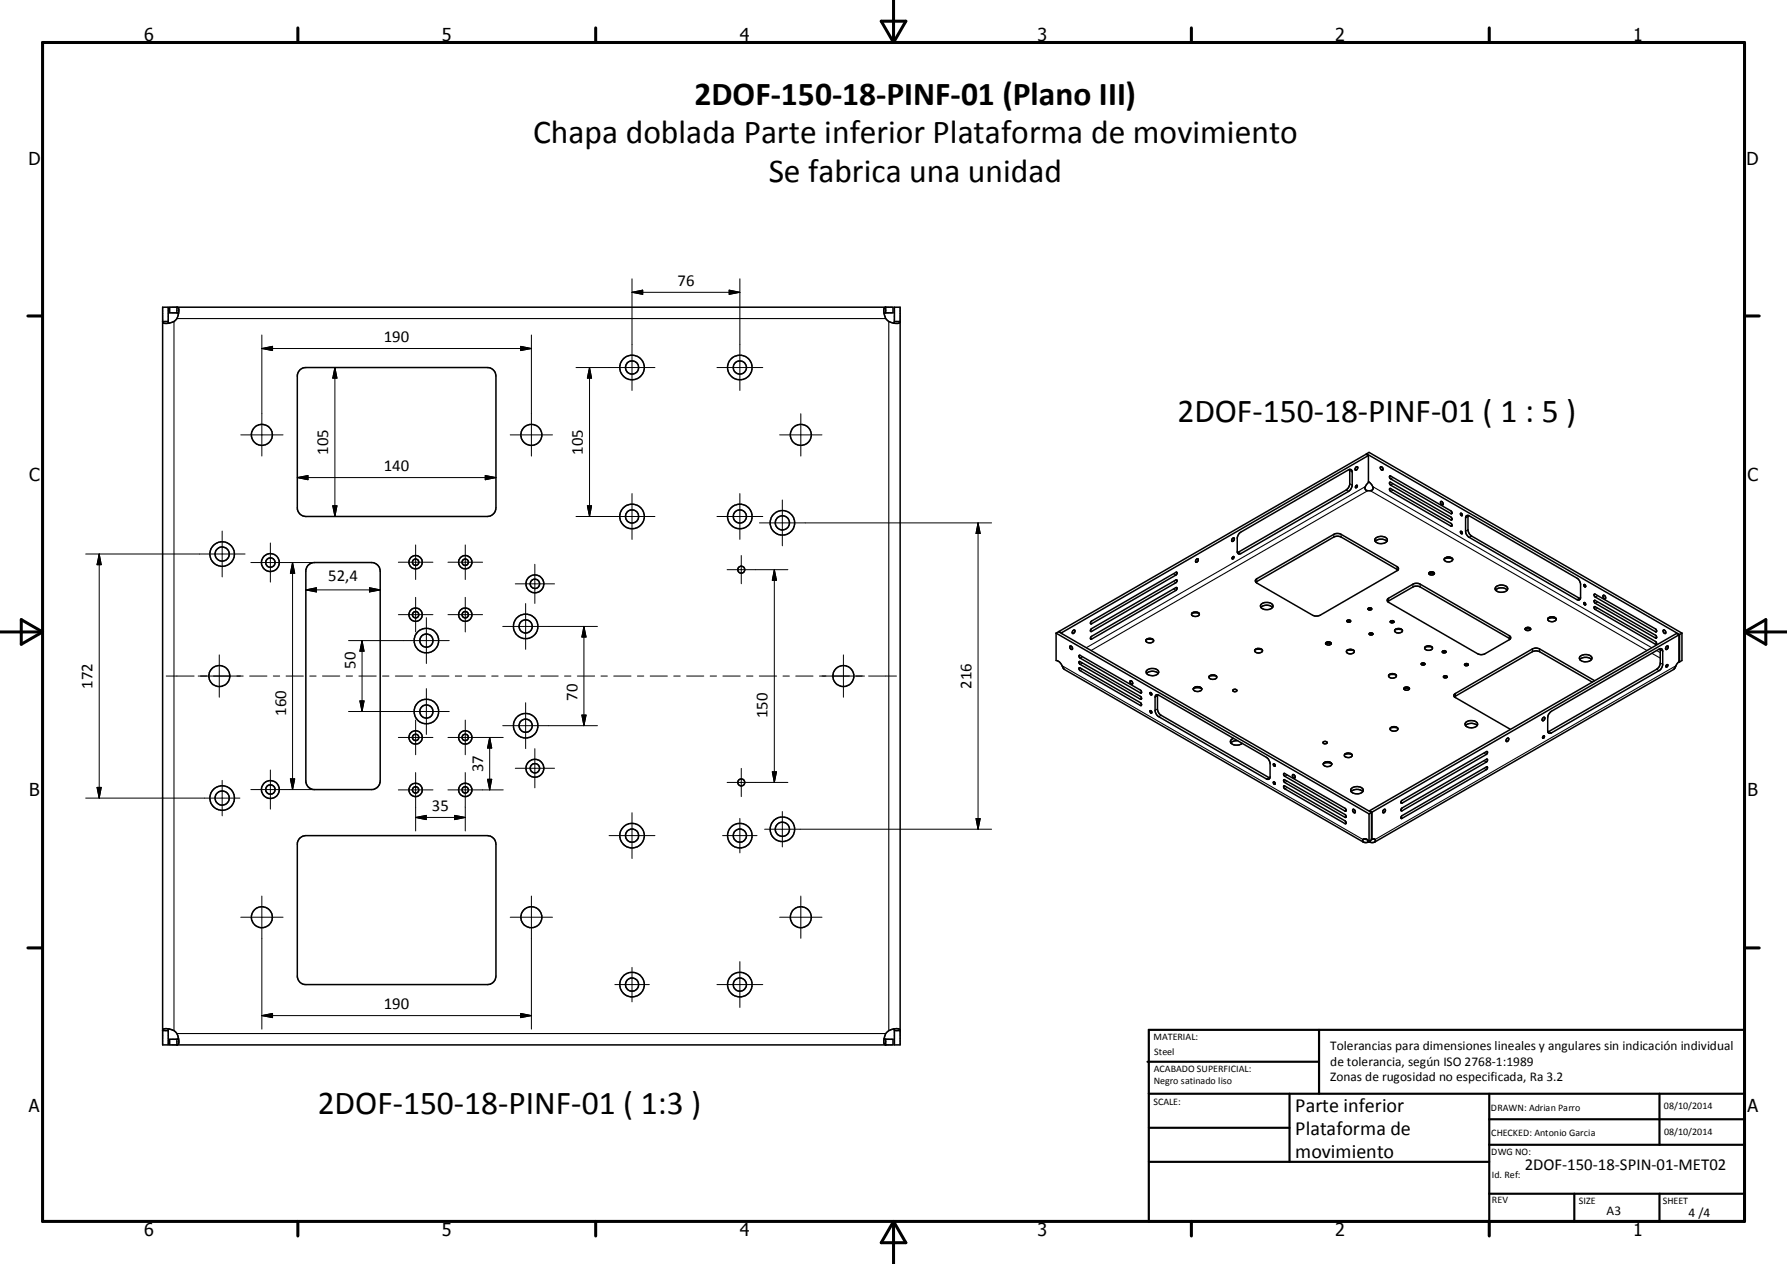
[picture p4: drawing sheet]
<svg xmlns="http://www.w3.org/2000/svg" width="420mm" height="297mm" viewBox="0 0 420 297" stroke-linecap="round" stroke-linejoin="round" font-family="sans-serif">
<g fill="none" stroke="#000" stroke-width=".36">
<path d="M38.2 75.5h1.3M39.7 76l-.2-.3v-3.5h-1.3v173.3h1.3v-3.5l.2-.2M41.6 73.5h-1.7v-1.3h170v1.3h-1.7M41.6 72.2v1.3M41.6 73.5l.4 .2M41.7 72.2h.1a1.25 1.25 0 0 1 .2 1.4 2.65 2.65 0 0 1-3.7 2.1l-.1-.1M208.1 72.2h-.1a2.68 2.68 0 0 0 .4 2.9 2.68 2.68 0 0 0 2.7 .9l.4-.2 .1-.3h-1.4M208.2 73.5l-.4 .2M208.2 72.2v1.3M210.1 76l.1-3.8h1.4v173.3h-1.4l-.1-3.7M70.6 86.8l.6-.3 .7-.1h42.7a2.01 2.01 0 0 1 2 1.9v31.1a2.06 2.06 0 0 1-2 2h-42.7a2.02 2.02 0 0 1-2-2v-31.1l.1-.6zM317.2 110.3l.1 3.6-.4 .7-.5 .5-25.5 14.8"/>
<path d="M318.6 109.8l.3-.1a.43 .43 0 0 1 .2 .5 .43 .43 0 0 1-.5 .3l-.1-.2zM318.7 114.2l.2-.2a.28 .28 0 0 1 .1 .4 .28 .28 0 0 1-.4 .1zM321.2 106.6l73.6 42.5M321.2 106.6l.6-.3 73.5 42.5M321.2 106.6v.2M321.6 107l-72.1 41.7M321.6 107l-.5-.3-72.2 41.7M321.6 107v6.4a1.41 1.41 0 0 0-.6 1.7 1.15 1.15 0 0 0 1.8-.4 2.36 2.36 0 0 0-1.2-1.5M324.5 109.7a.44 .44 0 0 1 .5 .2 .44 .44 0 0 1-.1 .6l-.4-.3zM326.6 114.8h.3l14.1 8.2a.33 .33 0 0 1 .3 .3 .33 .33 0 0 1-.3 .3l-14.1-8.1-.3-.3zM326.6 111.9h.3l14.1 8.1a.32 .32 0 0 1 .3 .4 .32 .32 0 0 1-.3 .3l-14.1-8.2-.3-.3zM326.6 113.4l.3-.1 14.1 8.2a.33 .33 0 0 1 .3 .3 .33 .33 0 0 1-.3 .4l-14.1-8.2-.3-.3z"/>
<path d="M338.6 117.9a.44 .44 0 0 1 .5 .2 .44 .44 0 0 1-.1 .5l-.4-.3zM72.3 132.9l.6-.4 1-.3h13.5a2.04 2.04 0 0 1 2 2v49.3a2.04 2.04 0 0 1-2 2h-13.5a2.03 2.03 0 0 1-2-2v-49.3zM281.2 131.5l.2-.2a.4 .4 0 0 1 .2 .5 .4 .4 0 0 1-.6 .2zM289.7 126.6l.2-.2a.4 .4 0 0 1 .2 .5 .4 .4 0 0 1-.6 .2zM289.7 130.9l.2-.1a.29 .29 0 0 1 .1 .4 .29 .29 0 0 1-.4 0zM291.3 125.3l25.7-14.9 .5-.1 .2 .2 .1 3.7-.3 .7-.5 .6-25.3 14.6-.6 .1-.3-.6v-3.1zM295.1 136.2l18.4-10.6 .7-.2 1 .2 13.2 7.5 .3 .5v.3l-.3 .2-18.1 10.5-.7 .2-1-.2-13.2-7.6-.3-.3zM323.2 127.2a2.04 2.04 0 0 1 2.8 0M323.4 126.4a1.84 1.84 0 0 1 2.7 .4 1.72 1.72 0 0 1-2.7 .6l-.3-.5zM328.6 134l-13.4-7.8-1-.2-.7 .2-18.3 10.6M335.8 134.8a.88 .88 0 0 1 1.3 0M335.9 134.8h1.2"/>
<path d="M335.9 134.6a.73 .73 0 0 1 1.2 .2 .76 .76 0 0 1-1.3-.1zM339.6 131.3l.8-.2 1 .2M339.7 131.1l.6-.2 .9 .2M339.7 131.1l-.3 .4M340.3 130.9l-.6 .2M340.5 130.9l.8 .3M341.3 131.2a.58 .58 0 0 1 0 .6 .58 .58 0 0 1-.7 .2l-.8-.1-.4-.4M341.3 131.2l.2 .3M343.3 124.9a.28 .28 0 0 1 .4 .1 .28 .28 0 0 1-.2 .4zM344.7 121.2h.6l25.6 14.8 .4 .6 .2 .7-.1 3.5-.4 .2-.4-.1-25.5-14.8-.4-.6-.2-.7v-3.1zM345.1 121.1v3.6l.3 .7 .5 .6 25.6 14.7M351.5 138.6a2.01 2.01 0 0 1 2.8 0"/>
<path d="M351.7 137.8a1.88 1.88 0 0 1 2.7 .5 1.58 1.58 0 0 1-2.3 .7 .68 .68 0 0 1-.6-.4 .68 .68 0 0 1 .2-.8zM372.3 137.4a.27 .27 0 0 1 .4 .1 .27 .27 0 0 1-.2 .4zM374.7 139.7l.3-.1 14.1 8.2a.33 .33 0 0 1 .3 .3 .33 .33 0 0 1-.3 .3l-14.1-8.1-.3-.3zM376.8 139.9a.44 .44 0 0 1 .5 .2 .44 .44 0 0 1-.1 .6l-.4-.4zM248.2 148.8l.6-.4 73.6 42.5M248.2 148.8l73.6 42.4M248.2 148.8v6.4a3.7 3.7 0 0 1 1.9 2l70.4 40.7M248.9 148.4l.6 .3M248.9 148.4v.1M249.5 148.7v.1M251.5 151.8a.48 .48 0 0 1 .5 .2 .48 .48 0 0 1 0 .6 .57 .57 0 0 1-.5-.8zM252.2 148.2a.29 .29 0 0 1 .4-.1 .29 .29 0 0 1 0 .4l-.3 .3h-.2z"/>
<path d="M253.6 157h.3l14.1 8.1a.33 .33 0 0 1 .3 .3 .33 .33 0 0 1-.3 .4l-14.1-8.2-.3-.3zM253.6 154h.3l14.1 8.2a.33 .33 0 0 1 .3 .3 .33 .33 0 0 1-.3 .3l-14.2-8.2zM253.6 155.5h.3l14.1 8.1a.33 .33 0 0 1 .3 .4 .33 .33 0 0 1-.3 .3l-14.1-8.2-.3-.3zM256.5 149.6l20-11.5a.37 .37 0 0 1 .2 .3 .37 .37 0 0 1-.3 .3l-20 11.5-.1-.3zM256.5 146l20-11.5a.37 .37 0 0 1 .2 .3 .37 .37 0 0 1-.3 .3l-19.9 11.5-.2-.1zM256.5 147.8l20-11.6a.37 .37 0 0 1 .2 .4 .37 .37 0 0 1-.3 .3l-20 11.5-.1-.3zM269.4 150.3l.5-.1 1.2 .1M269.4 150.3a.61 .61 0 0 0 .1 .6 .61 .61 0 0 0 .7 .2 .65 .65 0 0 0 .9-.8M269.4 150.3a1.28 1.28 0 0 1 1.7 0M269.5 158.2a2.02 2.02 0 0 1 2.7 0M269.5 157.6a1.89 1.89 0 0 1 2.8 .3 1.65 1.65 0 0 1-2.9 0zM280.1 144.1l.9-.1 .8 .1"/>
<path d="M280.2 144.1a1.12 1.12 0 0 1 1.7 .3 1.11 1.11 0 0 1-1.8 0zM284.2 158.9l.9-.1 .8 .1M284.3 158.9a1.12 1.12 0 0 1 1.7 .3 1.02 1.02 0 0 1-1 .4 1.02 1.02 0 0 1-.8-.6zM295 152.7l.5-.1 1.2 .1M295 152.7a.77 .77 0 0 0 .4 .7 .77 .77 0 0 0 .8 0l.5-.3v-.4M295 152.7a1.26 1.26 0 0 1 1.7 0M296.4 142.7a2.04 2.04 0 0 1 2.7 0M296.5 141.9a1.87 1.87 0 0 1 2.7 .4 1.72 1.72 0 0 1-2.7 .6l-.2-.5zM311.6 151.3a.84 .84 0 0 1 1.3 0M311.6 151.2h1.3M311.7 150.9a.6 .6 0 0 1 .7-.1 .6 .6 0 0 1 .4 .6 .67 .67 0 0 1-.7 .2 .67 .67 0 0 1-.5-.6zM316.5 152.9l.6-.1 1.1 .1"/>
<path d="M316.6 152.9a1.13 1.13 0 0 1 1.7 .2 1.01 1.01 0 0 1-.9 .5 1.01 1.01 0 0 1-.9-.6zM316.7 145.8a.42 .42 0 0 1 .4-.1 .42 .42 0 0 1 .3 .4 .42 .42 0 0 1-.5 .1 .42 .42 0 0 1-.2-.4zM316.7 146l.7 .1h-.7zM321.5 143a.43 .43 0 0 1 .5-.2 .43 .43 0 0 1 .4 .4 .48 .48 0 0 1-.9-.2zM321.6 143.2l.4-.1 .4 .1M321.6 143.2h.7M321.8 148.9a.43 .43 0 0 1 .5-.2 .43 .43 0 0 1 .3 .4 .5 .5 0 0 1-.8-.2zM322 149l.7 .1h-.8zM326.2 141.4l6.1-3.6h1.3l21.4 12.4M326.2 141.4l21.3 12.3h1.3l6.1-3.5M326.2 141.4l-.1-.3 .1-.4 5.9-3.4 .7-.2 .8 .1 21.1 12.2 .4 .4-.2 .4M326.4 158.6l.6-.1 1.1 .1"/>
<path d="M326.6 158.5a.92 .92 0 0 1 1-.3 .92 .92 0 0 1 .6 .8 1.03 1.03 0 0 1-1.8-.3zM326.8 146a.43 .43 0 0 1 .5-.2 .43 .43 0 0 1 .3 .4 .48 .48 0 0 1-.8-.2zM326.8 146.2l.4-.1 .4 .1M326.9 146.2h.7M327.9 148l.8-.1 .9 .1M327.9 148a1.34 1.34 0 0 1 1.7 0M327.9 148a.76 .76 0 0 0 .4 .8 .76 .76 0 0 0 .8-.1l.5-.3v-.4M334.1 156.1l.3 .2 .5-.1M334.1 156.1a.38 .38 0 0 1 .4-.3 .38 .38 0 0 1 .4 .4M334.1 156.1l.2-.1 .6 .1M334.1 156.2h.8M334.9 152.1l.6-.1 1.1 .1"/>
<path d="M335 152.1l-.1 .1a1 1 0 0 0 .8 .7 1 1 0 0 0 1-.6l-.1-.2M335 152.1a1.25 1.25 0 0 1 1.6 0M339 153.3l.4 .1 .4-.1M339 153.3a.38 .38 0 0 1 .4-.4 .38 .38 0 0 1 .4 .4M339 153.3l.4-.2 .4 .2M339.1 153.3h.7M339.3 158.9a.42 .42 0 0 1 .5-.1 .42 .42 0 0 1 .3 .4 .42 .42 0 0 1-.5 .1 .42 .42 0 0 1-.3-.4zM340.1 159.2l-.5-.2-.3 .2h.8M344.3 156.3l.3 .1 .4-.1M344.3 156.3a.38 .38 0 0 1 .4-.4 .38 .38 0 0 1 .3 .4M344.3 156.3l.4-.1 .4 .1M344.3 156.3h.7"/>
<path d="M358.5 147.8a.77 .77 0 0 0 1.3 .1M358.5 147.8a.72 .72 0 0 1 .7-.4 .72 .72 0 0 1 .6 .5M358.5 147.9a.83 .83 0 0 1 1.3 0M358.5 147.8h1.2M363.9 145.3l.9-.1 .9 .1M364.7 145l-.9 .4M364.9 144.9l.6 .2 .3 .4M365.6 145.3a1.28 1.28 0 0 0-1.8 .1M365.7 145.3a1.02 1.02 0 0 1-1.6 .6l-.3-.5M371.3 155a2.05 2.05 0 0 1 2.8 0M371.4 154.3a1.9 1.9 0 0 1 2.8 .3 1.73 1.73 0 0 1-2.7 .5l-.3-.5zM372.3 141.6a.27 .27 0 0 1 .4 .2 .27 .27 0 0 1-.2 .3z"/>
<path d="M374.7 142.6h.3l14.1 8.1a.33 .33 0 0 1 .3 .4 .33 .33 0 0 1-.3 .3l-14.1-8.2zM374.7 141.1h.3l14.1 8.2a.33 .33 0 0 1 .3 .3 .33 .33 0 0 1-.3 .3l-14.1-8.1-.3-.3zM374.8 160l-12.9-7.5-1-.2-.7 .2-18.4 10.7 .1 .6 13.1 7.6M390.2 152.4v3.6l-.6 1.1-25.8 14.9M390.9 148.1a.45 .45 0 0 1 .6 .2 .45 .45 0 0 1-.1 .6l-.4-.3zM391.7 151.9l.2-.1a.44 .44 0 0 1 .2 .5 .44 .44 0 0 1-.5 .3l-.1-.2zM391.8 156.2h.1a.27 .27 0 0 1 .1 .3 .27 .27 0 0 1-.4 .1zM394.6 149.2v6.3l-1.2 1.8-70.3 40.6M394.6 149.2l-.5-.4-72.2 41.7M394.6 155.4l.2 .1M394.6 149.2l-72.1 41.6M394.8 149.1v6.4"/>
<path d="M395.3 148.8v6.4l-.5 .3M395.3 148.8l-.5 .3M265.6 160a.44 .44 0 0 1 .6 .2 .44 .44 0 0 1-.2 .6l-.4-.4zM268.3 165.7l-.1 .1M270.3 162.8a.27 .27 0 0 1 .4 .1 .27 .27 0 0 1-.2 .4zM271.7 163.3l.7 .1 25.3 14.6 .3 .3 .5 .9-.1 3.7-.2 .2-.5-.1-25.5-14.7-.5-.6-.2-.8v-3.1zM272.1 163.3v3.5l.6 1.2 25.8 14.8M280.5 162a1.17 1.17 0 0 1 2 0M280.6 161.7a1.13 1.13 0 0 1 1.8 .3 1.12 1.12 0 0 1-1.9-.2zM280.6 161.7l.9-.1 .9 .1M289.8 162.1a.46 .46 0 0 1 .6-.2 .46 .46 0 0 1 .3 .5 .46 .46 0 0 1-.6 .2 .46 .46 0 0 1-.3-.5zM289.9 173.5a.75 .75 0 0 0-.7 .8 .75 .75 0 0 0 .8 .7 2.16 2.16 0 0 0 2-.3"/>
<path d="M290.9 174l-.8 .1-.8 .5M299.4 179.5a.29 .29 0 0 1 .3 .2 .29 .29 0 0 1-.2 .3l-.2-.3zM311.1 179.5l-.1 .1M311.1 174.3a.46 .46 0 0 1 .5-.1 .46 .46 0 0 1 .3 .5 .45 .45 0 0 1-.6 .1 .45 .45 0 0 1-.2-.5zM311.1 179.4l.9-.2 .9 .2M311.2 179.3l-.1 .2M312.8 179.2a1.53 1.53 0 0 0-1.6 .1M312.9 179.3a.58 .58 0 0 1 0 .6 .58 .58 0 0 1-.7 .2l-.9-.1-.3-.4M312.9 179.3a1.19 1.19 0 0 0-1.9 .3M312.9 179.3l.1 .3M316.1 177.2l.8-.1 .9 .1M316.1 177.2a1.11 1.11 0 0 1 1.7 .3 1.11 1.11 0 0 1-1.8 0z"/>
<path d="M326.8 171.1l.9-.2 .8 .2M326.8 171a1.12 1.12 0 0 1 1.8 .3 1.1 1.1 0 0 1-1.9 0zM330 161.9a.68 .68 0 0 1 .6-.5 .68 .68 0 0 1 .7 .5M330 161.9a.83 .83 0 0 1 1.3 0M330 161.9a.85 .85 0 0 0 1.3 0M330 161.8h1.2M344.5 170.5a2.03 2.03 0 0 1 2.7 0M344.5 169.8a1.9 1.9 0 0 1 2.8 .3 1.71 1.71 0 0 1-2.9 .2zM354.2 173.6l.2-.2a.4 .4 0 0 1 .2 .6 .4 .4 0 0 1-.6 .1zM362.6 168.7a.28 .28 0 0 1 .5-.1 .28 .28 0 0 1 0 .4l-.3 .3h-.3zM362.8 172.9h.1a.27 .27 0 0 1 .1 .4 .27 .27 0 0 1-.4 .1zM364.4 167.3l25.6-14.8 .3-.1 .4 .2 .1 3.5-.2 .8-.4 .6-25.9 14.8-.3-.1-.2-.3v-3.3l.2-.7z"/>
<path d="M374.3 160.3l-12.4-7.2-1-.2-.7 .2-18.3 10.7M70.4 197.1l.8-.6 .7-.2h42.7a2.07 2.07 0 0 1 2 2.1v31a2.02 2.02 0 0 1-2 2h-42.7a1.97 1.97 0 0 1-2-2v-31l.1-.7zM299.3 183.8a.28 .28 0 0 1 .4 .1 .28 .28 0 0 1-.2 .4zM301.7 184.7h.3l14.1 8.2a.33 .33 0 0 1 .3 .3 .33 .33 0 0 1-.3 .3l-14.1-8.1-.3-.4zM301.7 181.8h.3l14.1 8.1a.33 .33 0 0 1 .3 .4 .33 .33 0 0 1-.3 .3l-14.1-8.2-.3-.3zM301.7 183.2h.3l14.1 8.2a.33 .33 0 0 1 .3 .3 .33 .33 0 0 1-.3 .4l-14.1-8.2-.3-.3zM303.9 182a.47 .47 0 0 1 .5 .3 .47 .47 0 0 1-.2 .5 .55 .55 0 0 1-.3-.8zM317.6 186a2.03 2.03 0 0 1 2.7 0M317.6 185.3a1.88 1.88 0 0 1 2.8 .3 1.68 1.68 0 0 1-2.7 .6l-.2-.5zM318 190.2a.44 .44 0 0 1 .5 .2 .44 .44 0 0 1-.1 .6l-.4-.4zM320.4 197.3l-.1 .2 .3 .4h.9M320.7 197.1l-.3 .2"/>
<path d="M320.8 197.1l1 .5M320.8 197.1h-.1M320.8 197.1h.1M320.8 197.1l.1 .1M320.9 197.2l.4 .1M321.5 197.9h.6M321.5 197.4v.5M321.8 191.2v6.4M321.9 190.5l.6 .3M321.9 190.5v.2M322.1 197.5v.4M322.4 190.9v6.4l-.6 .3"/>
<path d="M322.4 190.9l-.6 .3M322.4 197.1h.1M322.5 190.8v6.3M322.8 197.1l-.4 .2M322.9 197.1l.3 .2M322.9 197.1h-.4M323.2 197.3v.4l-.2 .2h-.9M325.2 190.4l.2-.2a.4 .4 0 0 1 .2 .5 .4 .4 0 0 1-.6 .2zM329.5 191.7l20-11.5a.37 .37 0 0 1 .1 .3 .37 .37 0 0 1-.2 .4l-20 11.4-.1-.2zM329.5 188.1l20-11.5a.38 .38 0 0 1 .1 .4 .38 .38 0 0 1-.2 .3l-20 11.4-.1-.2zM329.5 189.9l20-11.5a.37 .37 0 0 1 .1 .4 .37 .37 0 0 1-.2 .3l-20 11.4-.1-.2zM38.2 242.2h1.3"/>
<path d="M38.2 242.1a.76 .76 0 0 1 1-.4 2.67 2.67 0 0 1 2.6 3.8h-.1M41.6 244.2h-1.7v1.3h170v-1.3h-1.7M41.6 244.2v1.3M42 244.1l-.4 .1M207.8 244.1l.4 .1M208.2 244.2v1.3M210.2 242.2h1.4a1.04 1.04 0 0 0-1.5-.4 2.66 2.66 0 0 0-2.1 3.7h.1"/>
<circle cx="148.6" cy="86.3" r="1.55"/>
<circle cx="148.6" cy="86.4" r="2.89"/>
<circle cx="173.9" cy="86.4" r="2.89"/>
<circle cx="173.9" cy="86.3" r="1.55"/>
<circle cx="61.5" cy="102.2" r="2.47"/>
<circle cx="124.9" cy="102.2" r="2.46"/>
<circle cx="188.2" cy="102.2" r="2.47"/>
<circle cx="52.2" cy="130.2" r="2.88"/>
<circle cx="52.2" cy="130.2" r="1.66"/>
<circle cx="63.5" cy="132.2" r="2.1"/>
<circle cx="63.6" cy="132.2" r="1.1"/>
<circle cx="97.7" cy="132.1" r="1.57"/>
<circle cx="97.7" cy="132.1" r=".75"/>
<circle cx="109.3" cy="132.1" r=".75"/>
<circle cx="109.4" cy="132.1" r="1.56"/>
<circle cx="125.7" cy="137.2" r="1.11"/>
<circle cx="125.7" cy="137.2" r="2.1"/>
<circle cx="148.6" cy="121.3" r="1.55"/>
<circle cx="148.6" cy="121.4" r="2.89"/>
<circle cx="173.9" cy="121.4" r="2.89"/>
<circle cx="173.9" cy="121.3" r="1.55"/>
<circle cx="174.2" cy="133.9" r=".82"/>
<circle cx="183.9" cy="122.9" r="1.67"/>
<circle cx="183.9" cy="122.9" r="2.89"/>
<circle cx="343.5" cy="120.8" r=".27"/>
<circle cx="51.6" cy="158.8" r="2.46"/>
<circle cx="97.7" cy="144.4" r=".75"/>
<circle cx="97.7" cy="144.4" r="1.57"/>
<circle cx="100.2" cy="150.5" r="1.55"/>
<circle cx="100.2" cy="150.5" r="2.89"/>
<circle cx="109.4" cy="144.4" r=".74"/>
<circle cx="109.4" cy="144.4" r="1.56"/>
<circle cx="123.6" cy="147.2" r="1.56"/>
<circle cx="123.6" cy="147.2" r="2.88"/>
<circle cx="198.2" cy="158.9" r="2.46"/>
<circle cx="97.7" cy="173.3" r=".75"/>
<circle cx="97.7" cy="173.3" r="1.57"/>
<circle cx="100.2" cy="167.2" r="1.55"/>
<circle cx="100.2" cy="167.2" r="2.89"/>
<circle cx="109.4" cy="173.3" r=".74"/>
<circle cx="109.4" cy="173.3" r="1.56"/>
<circle cx="123.6" cy="170.5" r="1.55"/>
<circle cx="123.6" cy="170.5" r="2.88"/>
<circle cx="270.5" cy="167.2" r=".27"/>
<circle cx="52.2" cy="187.5" r="2.88"/>
<circle cx="52.2" cy="187.5" r="1.67"/>
<circle cx="63.5" cy="185.5" r="2.1"/>
<circle cx="63.5" cy="185.5" r="1.1"/>
<circle cx="97.7" cy="185.6" r=".75"/>
<circle cx="97.7" cy="185.6" r="1.57"/>
<circle cx="109.4" cy="185.6" r=".74"/>
<circle cx="109.4" cy="185.6" r="1.57"/>
<circle cx="125.7" cy="180.5" r="2.1"/>
<circle cx="125.7" cy="180.5" r="1.1"/>
<circle cx="148.6" cy="196.4" r="1.55"/>
<circle cx="148.6" cy="196.4" r="2.88"/>
<circle cx="173.9" cy="196.4" r="2.88"/>
<circle cx="173.9" cy="196.4" r="1.55"/>
<circle cx="174.2" cy="183.8" r=".82"/>
<circle cx="183.9" cy="194.9" r="1.67"/>
<circle cx="183.9" cy="194.8" r="2.89"/>
<circle cx="61.5" cy="215.5" r="2.47"/>
<circle cx="124.9" cy="215.5" r="2.46"/>
<circle cx="188.2" cy="215.5" r="2.47"/>
<circle cx="148.6" cy="231.4" r="1.55"/>
<circle cx="148.6" cy="231.3" r="2.89"/>
<circle cx="173.9" cy="231.3" r="2.89"/>
<circle cx="173.9" cy="231.4" r="1.55"/>
</g>
<g fill="none" stroke="#000" stroke-width=".25">
<path d="M40.9 75.5v166.7M41.6 74.9h166.6M208.9 75.5v166.7M316.4 115.1l.6 .4M317.3 110.6l.5 .3M317.3 113.7l.5 .3M320.9 114.3l-65.6 37.9M321.5 115.3l-65.1 37.6M322.1 115.3l65 37.6M322.6 114.3l65.6 37.9M327.4 115.1l-.5 .4M327.4 113.7l-.5 .3"/>
<path d="M327.4 112.2l-.5 .3M275.8 138.4l.6 .3M275.8 136.6l.6 .3M275.8 134.8l.6 .3M291.1 129.7l.6 .4M295.4 136v.7M313.5 125.6v.6M315.2 125.6v.6M328.4 133.1v.7M332.1 137.3v.6M333.8 137.3v.6M341.3 123.5l-.3 .1"/>
<path d="M341.3 122l-.3 .2M341.3 120.5l-.3 .2M345 124.5l-.5 .3M345 121.4l-.5 .3M345.9 126l-.6 .3M375.5 140l-.5 .3M249.7 156.4l70.7 40.9M254.5 157.3l-.6 .3M254.5 155.8l-.6 .3M254.5 154.3l-.6 .3M256.3 150l.3 .2M256.3 148.2l.3 .2"/>
<path d="M256.3 146.4l.3 .2M326.4 140.6v.6M354.7 149.4v.6M360.2 152.5v.6M361.9 152.5v.6M371.2 140.6l-.6 .3M375.5 141.4l-.5 .4M375.5 142.9l-.5 .3M388.2 153.5l2 1.1M389.4 148.3l-.3 .1M389.4 149.8l-.3 .1M389.4 151.2l-.3 .2"/>
<path d="M389.4 152.9l.8 .4M389.4 157.3l.6 .3M390.2 152.7l.6 .3M390.2 155.8l.6 .3M393.9 156.4l-70.7 40.9M268.3 165.6l-.3 .2M268.3 164.1l-.3 .2M268.3 162.7l-.3 .1M272.1 166.6l-.6 .3M272.1 163.5l-.6 .3M272.9 168.1l-.5 .3M342.1 162.9v.7"/>
<path d="M348.8 178.7l.6 .4M348.8 176.9l.6 .4M364.1 171.9l.6 .3M298.2 182.7l-.5 .3M302.5 182.1l-.5 .3M302.5 183.5l-.5 .4M302.5 185l-.5 .4M316.4 190.4l-.3 .2M316.4 191.9l-.3 .2M316.4 193.4l-.3 .1M322.4 197.1h.1M329.3 192.1l.3 .2"/>
<path d="M329.3 190.3l.3 .2M329.3 188.6l.3 .1M348.8 180.6l.6 .3M41.6 242.9h166.6"/>
</g>
<g fill="none" stroke="#000" stroke-width=".71">
<path d="M10 10h400v277h-400zM70 6.6v3.4M140 6.6v3.4M207.1 5h5.8l-2.9 5zM210 0v10M280 6.6v3.4M350 6.6v3.4M6.6 74.2h3.4M410 74.2h3.5M0 148.5h10M5 145.6l5 2.9-5 2.9zM410 148.5h10.1"/>
<path d="M410 148.5l5.1-2.9v5.8zM6.6 222.7h3.4M410 222.7h3.5M70 287v3.4M140 287v3.4M210 287v10M210 287l2.9 5h-5.8zM280 287v3.4M350 287v3.4"/>
</g>
<g fill="none" stroke="#000" stroke-width=".51">
<path d="M269.7 249.5h40.3M270 242h140v45h-140zM270 257h140M303.1 257v16M310 242v15M350 257v30M390.1 257v12M270 265h33.1M270 273h80M350 269h60M350 263h60M350 280.5h60"/>
<path d="M370 280.5v6.5M390.1 280.5v6.5"/>
</g>
<g fill="none" stroke="#000" stroke-width=".24">
<path d="M61.5 78.7v28.5M124.9 78.7v28.5M148.6 68.7h25.3M148.6 68.7l2.5-.5v1zM148.6 65.5v26.2M171.4 68.2l2.5 .5-2.5 .5zM173.9 65.5v26.2M61.5 81.9h63.4M61.5 81.9l2.6-.5v1zM78.7 86.4l.5 2.5h-1zM78.7 86.4v35M122.4 81.4l2.5 .5-2.5 .5z"/>
<path d="M135.4 86.4h18.5M138.6 86.4v35M138.6 86.4l.4 2.5h-.9zM168.5 86.4h10.8M188.2 97.2v10M56.6 102.2h9.9M69.9 112.2h46.7M69.9 112.2l2.5-.5v1zM78.2 118.9h1l-.5 2.5zM114.1 111.7l2.5 .5-2.5 .5zM119.9 102.2h10M138.1 118.9h.9l-.4 2.5z"/>
<path d="M148.6 116v10.8M173.9 116v10.8M183.3 102.2h9.9M183.9 117.5v10.7M20.1 130.2h37.5M23.3 130.2v57.3M23.3 130.2l.5 2.5h-1zM52.2 124.8v10.8M59 132.2h14.9M63.6 127.6v9.2M68.8 132.2v53.3M68.8 132.2l.5 2.5h-1z"/>
<path d="M71.9 138.6h17.5M71.9 138.6l2.5-.5v1zM86.8 138.1l2.6 .5-2.6 .5zM93.6 132.1h8.2M97.7 128v8.2M105.3 132.1h8.1M109.4 128v8.2M121.1 137.2h9.2M125.7 132.6v9.2M135.4 121.4h18.5M168.5 121.4h10.8M170.9 133.9h14.3"/>
<path d="M174.2 130.5v6.7M178.5 122.9h54.6M182 133.9v50M182 133.9l.5 2.5h-1zM229.9 122.9v71.9M229.9 122.9l.5 2.5h-1zM39.1 158.9h6.5M46.6 158.9h10.6M51.5 153.9v9.9M58.7 158.9h4M64.2 158.9h1.5M67.2 158.9h4.1"/>
<path d="M72.8 158.9h1.5M75.8 158.9h4.1M81.4 158.9h1.5M81.9 150.5h23.7M84.4 158.9h4M85.1 150.5v16.7M85.1 150.5l.5 2.5h-1zM89.9 158.9h1.5M92.9 158.9h4.1M93.6 144.4h8.2M97.7 140.4v8.1M98.5 158.9h1.5"/>
<path d="M100.2 145.1v10.8M101.5 158.9h4M105.3 144.4h8.1M107 158.9h1.5M109.4 140.4v8.1M110 158.9h4.1M115.6 158.9h1.5M118.2 147.2h22.2M118.6 158.9h4M123.6 141.8v10.8M124.1 158.9h1.5M127.1 158.9h4.1"/>
<path d="M132.7 158.9h1.5M135.7 158.9h4.1M137.2 147.2v23.3M137.2 147.2l.6 2.5h-1zM141.3 158.9h1.5M144.3 158.9h4M149.8 158.9h1.5M152.8 158.9h4.1M158.4 158.9h1.5M161.4 158.9h4M166.9 158.9h1.5M169.9 158.9h4.1"/>
<path d="M175.5 158.9h1.5M178.5 158.9h4M184 158.9h1.5M187 158.9h4.1M192.6 158.9h10.6M198.2 153.9v9.9M204.2 158.9h6.5M81.9 167.2h23.7M84.6 164.7h1l-.5 2.5zM93.6 173.3h8.2M97.7 169.2v8.2M100.2 161.8v10.8"/>
<path d="M105.3 173.3h13M109.4 169.2v8.2M115.1 173.3v12.3M115.1 173.3l.5 2.5h-1zM118.2 170.5h22.2M123.6 165.1v10.8M125.7 175.9v9.2M136.8 168h1l-.6 2.5zM20.1 187.5h36.3M22.8 185h1l-.5 2.5zM52.2 183.4v8.3M59 185.5h14.9"/>
<path d="M63.6 180.9v9.2M68.3 183h1l-.5 2.5zM93.6 185.6h8.2M97.7 192.1h11.7M97.7 192.1l2.5-.5v1zM97.7 181.5v13.8M105.3 185.6h13M106.9 191.6l2.5 .5-2.5 .5zM109.4 181.5v13.8M114.6 183.1h1l-.5 2.5zM121.1 180.5h9.2M143.2 196.3h10.7"/>
<path d="M148.6 191v10.7M169.8 196.3h8.1M170.9 183.9h14.3M173.9 192.3v8.1M174.2 180.6v6.6M179.7 194.8h53.4M181.5 181.4h1l-.5 2.5zM183.9 190.7v8.3M229.4 192.4h1l-.5 2.4zM56.6 215.5h9.9M61.5 210.6v31.2M119.9 215.5h10"/>
<path d="M124.9 210.6v31.2M183.3 215.5h9.9M188.2 210.6v9.9M61.5 238.6l2.6-.5v1zM61.5 238.6h63.4M122.4 238.1l2.5 .5-2.5 .5zM144.5 231.4h8.1M148.6 227.3v8.1M168.5 231.4h10.8M173.9 226v10.7"/>
</g>
<g fill="#000" stroke="#000" stroke-width=".24">
<path d="M148.6 68.7l2.5-.5v1zM171.4 68.2l2.5 .5-2.5 .5zM61.5 81.9l2.6-.5v1zM78.7 86.4l.5 2.5h-1zM122.4 81.4l2.5 .5-2.5 .5zM138.6 86.4l.4 2.5h-.9zM69.9 112.2l2.5-.5v1zM78.2 118.9h1l-.5 2.5zM114.1 111.7l2.5 .5-2.5 .5zM138.1 118.9h.9l-.4 2.5zM23.3 130.2l.5 2.5h-1zM68.8 132.2l.5 2.5h-1z"/>
<path d="M71.9 138.6l2.5-.5v1zM86.8 138.1l2.6 .5-2.6 .5zM182 133.9l.5 2.5h-1zM229.9 122.9l.5 2.5h-1zM85.1 150.5l.5 2.5h-1zM137.2 147.2l.6 2.5h-1zM84.6 164.7h1l-.5 2.5zM115.1 173.3l.5 2.5h-1zM136.8 168h1l-.6 2.5zM22.8 185h1l-.5 2.5zM68.3 183h1l-.5 2.5zM97.7 192.1l2.5-.5v1z"/>
<path d="M106.9 191.6l2.5 .5-2.5 .5zM114.6 183.1h1l-.5 2.5zM181.5 181.4h1l-.5 2.5zM229.4 192.4h1l-.5 2.4zM61.5 238.6l2.6-.5v1zM122.4 238.1l2.5 .5-2.5 .5z"/>
</g>
<g font-size="7.9">
<text x="163.2" y="24.7">2DOF-150-18-PINF-01 (Plano III)</text>
<text x="125.3" y="33.7">Chapa doblada Parte inferior Plataforma de movimiento</text>
<text x="180.7" y="42.8">Se fabrica una unidad</text>
<text x="276.8" y="99.2">2DOF-150-18-PINF-01 ( 1 : 5 )</text>
<text x="74.7" y="261.9">2DOF-150-18-PINF-01 ( 1:3 )</text>
</g>
<g font-size="4.7">
<text x="304.5" y="261.2">Parte inferior</text>
<text x="304.5" y="266.6">Plataforma de</text>
<text x="304.5" y="272">movimiento</text>
</g>
<g font-size="4.2">
<text x="33.9" y="9.6">6</text>
<text x="103.9" y="9.6">5</text>
<text x="173.9" y="9.6">4</text>
<text x="243.8" y="9.6">3</text>
<text x="313.9" y="9.6">2</text>
<text x="383.9" y="9.6">1</text>
<text x="6.7" y="38.7">D</text>
<text x="410.5" y="38.7">D</text>
<text x="6.9" y="112.9">C</text>
<text x="410.7" y="112.9">C</text>
<text x="6.9" y="187.1">B</text>
<text x="410.7" y="187.1">B</text>
<text x="6.8" y="261.4">A</text>
<text x="410.7" y="261.4">A</text>
<text x="33.9" y="290.4">6</text>
<text x="103.9" y="290.4">5</text>
<text x="173.9" y="290.4">4</text>
<text x="243.8" y="290.4">3</text>
<text x="313.9" y="290.4">2</text>
<text x="383.9" y="290.4">1</text>
</g>
<g font-size="3.9">
<text x="159.3" y="67.1">76</text>
<text x="90.3" y="80.3">190</text>
<text x="77.1" y="106.8" transform="rotate(-90 77.1 106.8)">105</text>
<text x="137" y="106.8" transform="rotate(-90 137 106.8)">105</text>
<text x="90.3" y="110.7">140</text>
<text x="77.1" y="136.6">52,4</text>
<text x="21.8" y="161.8" transform="rotate(-90 21.8 161.8)">172</text>
<text x="83.6" y="157.1" transform="rotate(-90 83.6 157.1)">50</text>
<text x="228.3" y="161.8" transform="rotate(-90 228.3 161.8)">216</text>
<text x="135.7" y="164.7" transform="rotate(-90 135.7 164.7)">70</text>
<text x="67.2" y="168.1" transform="rotate(-90 67.2 168.1)">160</text>
<text x="180.4" y="168.7" transform="rotate(-90 180.4 168.7)">150</text>
<text x="113.5" y="181.4" transform="rotate(-90 113.5 181.4)">37</text>
<text x="101.5" y="190.5">35</text>
<text x="90.3" y="237.1">190</text>
<text x="358.4" y="274.9">2DOF-150-18-SPIN-01-MET02</text>
</g>
<g font-size="3.1">
<text x="312.7" y="246.8">Tolerancias para dimensiones lineales y angulares sin indicación individual</text>
<text x="312.7" y="250.4">de tolerancia, según ISO 2768-1:1989</text>
<text x="312.7" y="254">Zonas de rugosidad no especificada, Ra 3.2</text>
<text x="377.6" y="285.6">A3</text>
<text x="396.9" y="285.9">4 /4</text>
</g>
<g font-size="2.4">
<text x="271.1" y="244.4">MATERIAL:</text>
<text x="271.2" y="252">ACABADO SUPERFICIAL:</text>
<text x="271.3" y="248">Steel</text>
<text x="271.2" y="254.7">Negro satinado liso</text>
<text x="271.1" y="259.7">SCALE:</text>
<text x="350.4" y="260.9">DRAWN: Adrian Parro</text>
<text x="391.1" y="260.6">08/10/2014</text>
<text x="350.5" y="267">CHECKED: Antonio Garcia</text>
<text x="391.2" y="266.7">08/10/2014</text>
<text x="350.5" y="271.4">DWG NO:</text>
<text x="350.7" y="276.9">Id. Ref:</text>
<text x="350.7" y="282.8">REV</text>
<text x="371.1" y="282.9">SIZE</text>
<text x="390.8" y="283">SHEET</text>
</g>
</svg>
